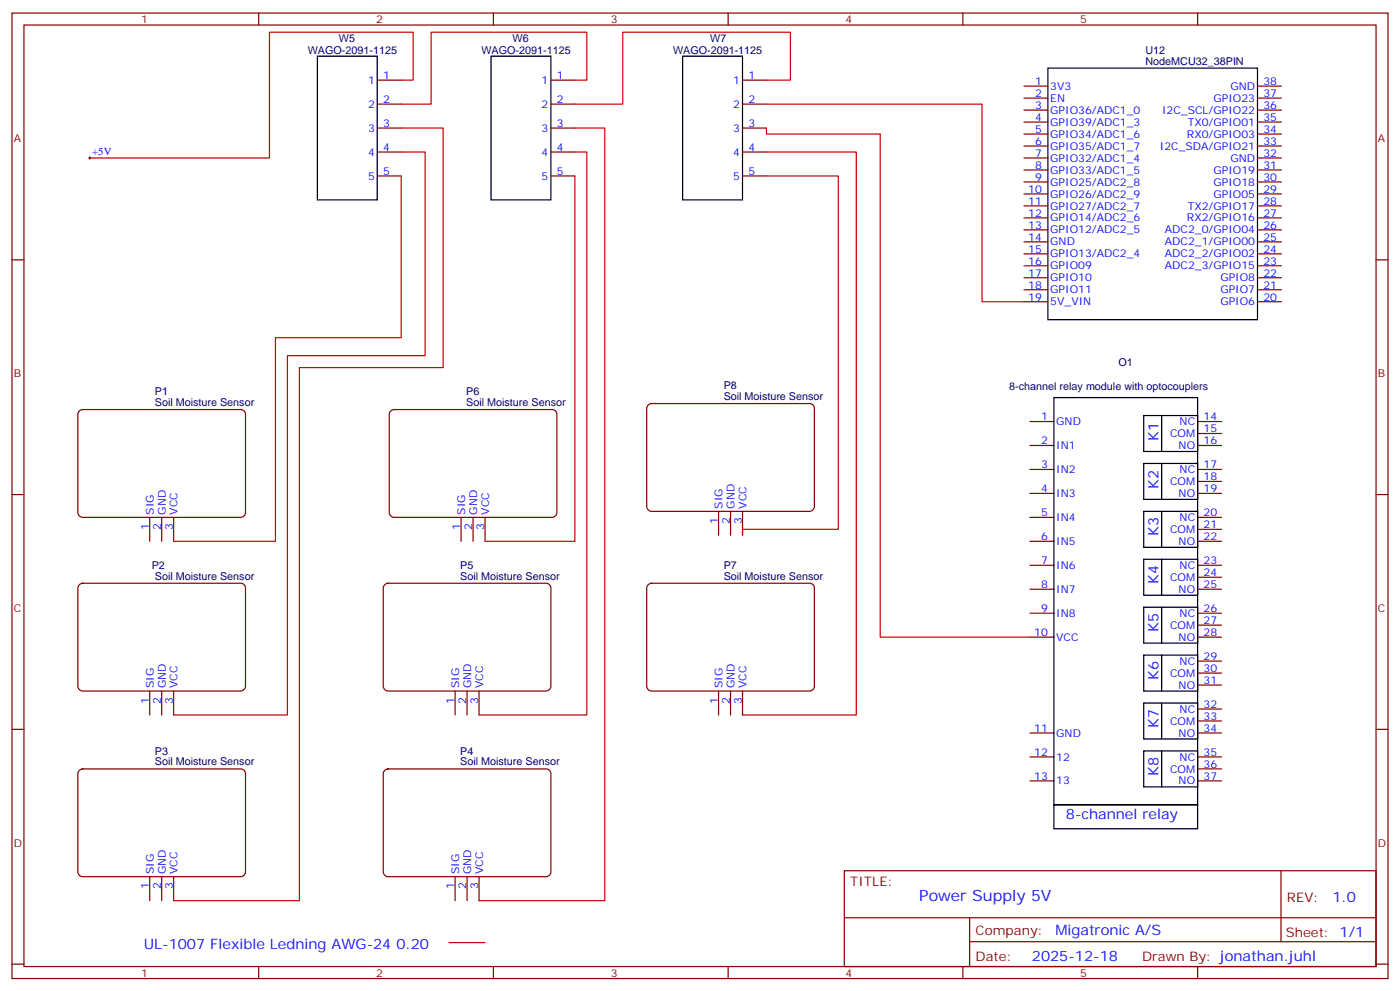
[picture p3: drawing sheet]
<svg xmlns="http://www.w3.org/2000/svg" width="412mm" height="292mm" viewBox="0 0 412 292" stroke-linecap="round" stroke-linejoin="round" font-family="sans-serif">
<g fill="none" stroke="#870000" stroke-width=".35">
<path d="M3.5 3.8h405.4v284.4h-405.4zM7.1 7.4h398.2v277.3h-398.2zM76.2 3.8v3.6M145.3 3.8v3.6M214.5 3.8v3.6M283.6 3.8v3.6M352.8 3.8v3.6M301.6 25.4h7.1M301.6 28.9h7.1M301.6 32.4h7.1M301.6 35.9h7.1M301.6 39.5h7.1"/>
<path d="M370.4 25.4h7.1M370.4 28.9h7.1M370.4 32.4h7.1M370.4 35.9h7.1M370.4 39.5h7.1M301.6 43h7.1M301.6 46.5h7.1M301.6 50.1h7.1M301.6 53.6h7.1M301.6 57.1h7.1M370.4 43h7.1M370.4 46.5h7.1"/>
<path d="M370.4 50.1h7.1M370.4 53.6h7.1M370.4 57.1h7.1M3.5 76.5h3.6M301.6 60.6h7.1M301.6 64.2h7.1M301.6 67.7h7.1M301.6 71.2h7.1M301.6 74.8h7.1M301.6 78.3h7.1M370.4 60.6h7.1M370.4 64.2h7.1"/>
<path d="M370.4 67.7h7.1M370.4 71.2h7.1M370.4 74.8h7.1M370.4 78.3h7.1M405.3 76.5h3.6M301.6 81.8h7.1M301.6 85.3h7.1M301.6 88.9h7.1M370.4 81.8h7.1M370.4 85.3h7.1M370.4 88.9h7.1M3.5 145.7h3.6"/>
<path d="M405.3 145.7h3.6M3.5 214.8h3.6M405.3 214.8h3.6M248.7 256.4h156.6v28.3h-156.6zM377.3 256.5v20.8M248.7 270.3h156.5M285.6 277.3h119.6M285.6 270.3v14.1M3.5 284h3.6M76.2 284.7v3.5M145.3 284.7v3.5M214.5 284.7v3.5"/>
<path d="M283.6 284.7v3.5M352.8 284.7v3.5M405.3 284h3.6"/>
</g>
<path d="M26.1 46.5h.7M26.5 46.2v.7" fill="none" stroke="#000" stroke-width=".29"/>
<path d="M308.7 20.1h61.7v74.1h-61.7z" fill="none" stroke="#000" stroke-width=".35"/>
<path d="M23.2 121.2l1.1-.6h46.6a1.41 1.41 0 0 1 1.4 1.4v29a1.51 1.51 0 0 1-1.4 1.4h-46.6a1.51 1.51 0 0 1-1.4-1.4v-29z" fill="#fff" stroke="#800000" stroke-width=".35"/>
<path d="M44.1 152.4v7M47.6 152.4v7M51.2 152.4v7" fill="none" stroke="#870000" stroke-width=".35"/>
<path d="M23.2 172.3l1.1-.5h46.6a1.41 1.41 0 0 1 1.4 1.4v28.9a1.51 1.51 0 0 1-1.4 1.4h-46.6a1.51 1.51 0 0 1-1.4-1.4v-28.9z" fill="#fff" stroke="#800000" stroke-width=".35"/>
<path d="M44.1 203.5v7.1M47.6 203.5v7.1M51.2 203.5v7.1" fill="none" stroke="#870000" stroke-width=".35"/>
<path d="M23.2 227l1.1-.6h46.6a1.41 1.41 0 0 1 1.4 1.5v28.9a1.51 1.51 0 0 1-1.4 1.4h-46.6a1.51 1.51 0 0 1-1.4-1.4v-28.9z" fill="#fff" stroke="#800000" stroke-width=".35"/>
<path d="M44.1 258.2v7.1M47.6 258.2v7.1M51.2 258.2v7.1" fill="none" stroke="#870000" stroke-width=".35"/>
<path d="M115 121.2l1.1-.6h46.5a1.41 1.41 0 0 1 1.4 1.4v29a1.51 1.51 0 0 1-1.4 1.4h-46.5a1.51 1.51 0 0 1-1.4-1.4v-29z" fill="#fff" stroke="#800000" stroke-width=".35"/>
<path d="M135.8 152.4v7M139.3 152.4v7M142.9 152.4v7" fill="none" stroke="#870000" stroke-width=".35"/>
<path d="M113.2 172.3l1.1-.5h46.6a1.41 1.41 0 0 1 1.4 1.4v28.9a1.51 1.51 0 0 1-1.4 1.4h-46.6a1.51 1.51 0 0 1-1.4-1.4v-28.9z" fill="#fff" stroke="#800000" stroke-width=".35"/>
<path d="M134.1 203.5v7.1M137.6 203.5v7.1M141.1 203.5v7.1" fill="none" stroke="#870000" stroke-width=".35"/>
<path d="M113.2 227l1.1-.6h46.6a1.41 1.41 0 0 1 1.4 1.5v28.9a1.51 1.51 0 0 1-1.4 1.4h-46.6a1.51 1.51 0 0 1-1.4-1.4v-28.9z" fill="#fff" stroke="#800000" stroke-width=".35"/>
<path d="M134.1 258.2v7.1M137.6 258.2v7.1M141.1 258.2v7.1" fill="none" stroke="#870000" stroke-width=".35"/>
<path d="M190.8 119.4l1.1-.5h46.6a1.41 1.41 0 0 1 1.4 1.4v28.9a1.51 1.51 0 0 1-1.4 1.4h-46.6a1.51 1.51 0 0 1-1.4-1.4v-28.9z" fill="#fff" stroke="#800000" stroke-width=".35"/>
<path d="M211.7 150.6v7.1M215.2 150.6v7.1M218.7 150.6v7.1" fill="none" stroke="#870000" stroke-width=".35"/>
<path d="M190.8 172.3l1.1-.5h46.6a1.41 1.41 0 0 1 1.4 1.4v28.9a1.51 1.51 0 0 1-1.4 1.4h-46.6a1.51 1.51 0 0 1-1.4-1.4v-28.9z" fill="#fff" stroke="#800000" stroke-width=".35"/>
<g fill="none" stroke="#870000" stroke-width=".35">
<path d="M111.1 23.6h7.1M111.1 30.7h7.1M111.1 37.7h7.1M162.3 23.6h7M162.3 30.7h7M162.3 37.7h7M218.7 23.6h7.1M218.7 30.7h7.1M218.7 37.7h7.1M111.1 44.8h7.1M111.1 51.8h7.1M162.3 44.8h7"/>
<path d="M162.3 51.8h7M218.7 44.8h7.1M218.7 51.8h7.1M303.4 124.1h7M303.4 131.2h7M303.4 138.3h7M352.8 124.1h7M352.8 131.2h7M352.8 138.3h7M352.8 127.7h7M303.4 145.3h7M303.4 152.4h7"/>
<path d="M303.4 159.4h7M352.8 145.3h7M352.8 152.4h7M352.8 159.4h7M352.8 141.8h7M352.8 155.9h7M303.4 166.5h7M303.4 173.5h7M352.8 166.5h7M352.8 173.5h7M352.8 170h7M303.4 180.6h7"/>
<path d="M303.4 187.6h7M352.8 180.6h7M352.8 187.6h7M352.8 184.1h7M352.8 194.7h7M352.8 198.2h7M211.7 203.5v7.1M215.2 203.5v7.1M218.7 203.5v7.1M303.4 215.9h7M352.8 215.9h7M352.8 201.8h7"/>
<path d="M352.8 208.8h7M352.8 212.3h7M303.4 222.9h7M303.4 230h7M352.8 222.9h7M352.8 230h7M352.8 226.4h7"/>
</g>
<g fill="none" stroke="#000" stroke-width=".35">
<path d="M93.5 16.5h17.6v42.4h-17.6zM144.6 16.5h17.7v42.4h-17.7zM201.1 16.5h17.6v42.4h-17.6zM310.4 117.1h42.4v119.9h-42.4zM336.9 122.4h15.9v10.6h-15.9zM336.9 136.5h15.9v10.6h-15.9zM342.2 122.4v10.6M342.2 136.5v10.6M336.9 150.6h15.9v10.6h-15.9zM342.2 150.6v10.6M336.9 164.7h15.9v10.6h-15.9zM336.9 178.8h15.9v10.6h-15.9z"/>
<path d="M342.2 164.7v10.6M342.2 178.8v10.6M336.9 192.9h15.9v10.6h-15.9zM342.2 192.9v10.6M336.9 207h15.9v10.6h-15.9zM342.2 207v10.6M310.4 237h42.4v7.1h-42.4zM336.9 221.2h15.9v10.5h-15.9zM342.2 221.2v10.5"/>
</g>
<g fill="none" stroke="#c00" stroke-width=".35">
<path d="M118.2 23.6h3.5v-14.1h-42.3v37h-52.9M118.2 37.7h12.3v70.6h-42.3v157h-37M169.3 23.6h3.6v-14.1h-45.9v21.2h-8.8M169.3 37.7h8.9v227.6h-37.1M225.8 23.6h7v-14.1h-49.4v21.2h-14.1M225.8 37.7v1.8h33.5v148.1h44.1M225.8 30.7h63.5v58.2h12.3M118.2 51.8v47.6h-37.1v60h-29.9M118.2 44.8h7v59.9h-40.5v105.9h-33.5M169.3 51.8v107.6h-26.4M169.3 44.8h3.6v165.8h-31.8M225.8 51.8h21.1v104.1h-28.2v1.8"/>
<path d="M225.8 44.8h26.4v165.8h-33.5M132.3 277.6h10.6"/>
</g>
<text font-size="4.6" fill="#00f" x="270.8" y="265.5">Power Supply 5V</text>
<g font-size="4.2" fill="#00f">
<text x="341.2" y="129.8" transform="rotate(-90 341.2 129.8)">K1</text>
<text x="341.2" y="143.9" transform="rotate(-90 341.2 143.9)">K2</text>
<text x="341.2" y="158" transform="rotate(-90 341.2 158)">K3</text>
<text x="341.2" y="172.1" transform="rotate(-90 341.2 172.1)">K4</text>
<text x="341.2" y="186.2" transform="rotate(-90 341.2 186.2)">K5</text>
<text x="341.2" y="200.3" transform="rotate(-90 341.2 200.3)">K6</text>
<text x="341.2" y="214.4" transform="rotate(-90 341.2 214.4)">K7</text>
<text x="341.2" y="228.5" transform="rotate(-90 341.2 228.5)">K8</text>
<text x="314" y="241.3">8-channel relay</text>
<text x="392.5" y="265.7">1.0</text>
<text x="310.9" y="275.3">Migatronic A/S</text>
<text x="42.3" y="279.4">UL-1007 Flexible Ledning AWG-24 0.20</text>
<text x="304" y="283.1">2025-12-18</text>
</g>
<g font-size="3.9" fill="#800">
<text x="250.5" y="261">TITLE:</text>
<text x="379.1" y="265.7">REV:</text>
<text x="287.4" y="275.2">Company:</text>
<text x="378.7" y="275.8">Sheet: 1/1</text>
<text x="287.4" y="282.9">Date:</text>
<text x="336.4" y="283">Drawn By: jonathan.juhl</text>
</g>
<g font-size="3.2" fill="#800">
<text x="41.6" y="6.8">1</text>
<text x="110.8" y="6.8">2</text>
<text x="179.9" y="6.8">3</text>
<text x="249.1" y="6.8">4</text>
<text x="318.2" y="6.8">5</text>
<text x="4.1" y="41.9">A</text>
<text x="405.9" y="41.9">A</text>
<text x="4.1" y="111.1">B</text>
<text x="405.9" y="111.1">B</text>
<text x="4.1" y="180.2">C</text>
<text x="405.9" y="180.2">C</text>
<text x="4.1" y="249.4">D</text>
<text x="405.9" y="249.4">D</text>
<text x="41.6" y="287.7">1</text>
<text x="110.8" y="287.7">2</text>
<text x="179.9" y="287.7">3</text>
<text x="249.1" y="287.7">4</text>
<text x="318.2" y="287.7">5</text>
</g>
<g font-size="3.2" fill="#000080">
<text x="90.7" y="15.9">WAGO-2091-1125</text>
<text x="99.8" y="12.4">W5</text>
<text x="141.8" y="15.9">WAGO-2091-1125</text>
<text x="151" y="12.4">W6</text>
<text x="198.3" y="15.9">WAGO-2091-1125</text>
<text x="209.2" y="12.4">W7</text>
<text x="337.4" y="15.8">U12</text>
<text x="337.4" y="19">NodeMCU32_38PIN</text>
<text x="329.5" y="107.7">O1</text>
<text x="45.6" y="119.6">Soil Moisture Sensor</text>
<text x="45.6" y="116.4">P1</text>
<text x="137.3" y="119.6">Soil Moisture Sensor</text>
<text x="137.3" y="116.4">P6</text>
<text x="213.2" y="117.8">Soil Moisture Sensor</text>
<text x="213.2" y="114.6">P8</text>
<text x="297.3" y="114.7">8-channel relay module with optocouplers</text>
<text x="44.7" y="167.7">P2</text>
<text x="135.6" y="167.5">P5</text>
<text x="213.2" y="167.5">P7</text>
<text x="45.6" y="170.7">Soil Moisture Sensor</text>
<text x="135.6" y="170.7">Soil Moisture Sensor</text>
<text x="213.2" y="170.7">Soil Moisture Sensor</text>
<text x="45.6" y="225.4">Soil Moisture Sensor</text>
<text x="45.6" y="222.2">P3</text>
<text x="135.6" y="225.4">Soil Moisture Sensor</text>
<text x="135.6" y="222.2">P4</text>
</g>
<g font-size="3.2" fill="#00f">
<text x="112.9" y="23.2">1</text>
<text x="164" y="23.2">1</text>
<text x="220.5" y="23.2">1</text>
<text x="108.4" y="24.7">1</text>
<text x="159.6" y="24.7">1</text>
<text x="216" y="24.7">1</text>
<text x="304.9" y="25">1</text>
<text x="304.9" y="28.5">2</text>
<text x="309.4" y="26.4">3V3</text>
<text x="309.4" y="30">EN</text>
<text x="357.5" y="30">GPIO23</text>
<text x="362.4" y="26.4">GND</text>
<text x="372.2" y="28.5">37</text>
<text x="372.2" y="25">38</text>
<text x="108.4" y="31.7">2</text>
<text x="112.9" y="30.3">2</text>
<text x="159.6" y="31.7">2</text>
<text x="164" y="30.3">2</text>
<text x="216" y="31.7">2</text>
<text x="220.5" y="30.3">2</text>
<text x="304.9" y="32.1">3</text>
<text x="304.9" y="35.6">4</text>
<text x="309.4" y="33.5">GPIO36/ADC1_0</text>
<text x="342.3" y="33.5">I2C_SCL/GPIO22</text>
<text x="372.2" y="35.6">35</text>
<text x="372.2" y="32.1">36</text>
<text x="108.4" y="38.8">3</text>
<text x="112.9" y="37.4">3</text>
<text x="159.6" y="38.8">3</text>
<text x="164" y="37.4">3</text>
<text x="216" y="38.8">3</text>
<text x="220.5" y="37.4">3</text>
<text x="304.9" y="39.1">5</text>
<text x="309.4" y="37">GPIO39/ADC1_3</text>
<text x="309.4" y="40.5">GPIO34/ADC1_6</text>
<text x="349.6" y="40.5">RX0/GPIO03</text>
<text x="349.9" y="37">TX0/GPIO01</text>
<text x="372.2" y="39.1">34</text>
<text x="27.2" y="45.6">+5V</text>
<text x="108.4" y="45.8">4</text>
<text x="112.9" y="44.4">4</text>
<text x="159.6" y="45.8">4</text>
<text x="164" y="44.4">4</text>
<text x="216" y="45.8">4</text>
<text x="220.5" y="44.4">4</text>
<text x="304.9" y="42.7">6</text>
<text x="304.9" y="46.2">7</text>
<text x="309.4" y="44.1">GPIO35/ADC1_7</text>
<text x="309.4" y="47.6">GPIO32/ADC1_4</text>
<text x="341.7" y="44.1">I2C_SDA/GPIO21</text>
<text x="362.4" y="47.6">GND</text>
<text x="372.2" y="46.2">32</text>
<text x="372.2" y="42.7">33</text>
<text x="108.4" y="52.9">5</text>
<text x="112.9" y="51.5">5</text>
<text x="159.6" y="52.9">5</text>
<text x="164" y="51.5">5</text>
<text x="216" y="52.9">5</text>
<text x="220.5" y="51.5">5</text>
<text x="304.9" y="49.7">8</text>
<text x="304.9" y="53.2">9</text>
<text x="309.4" y="51.1">GPIO33/ADC1_5</text>
<text x="357.5" y="51.1">GPIO19</text>
<text x="372.2" y="53.2">30</text>
<text x="372.2" y="49.7">31</text>
<text x="302.9" y="56.8">10</text>
<text x="309.4" y="54.6">GPIO25/ADC2_8</text>
<text x="309.4" y="58.2">GPIO26/ADC2_9</text>
<text x="357.5" y="58.2">GPIO05</text>
<text x="357.5" y="54.6">GPIO18</text>
<text x="372.2" y="56.8">29</text>
<text x="302.9" y="60.3">11</text>
<text x="302.9" y="63.8">12</text>
<text x="309.4" y="61.7">GPIO27/ADC2_7</text>
<text x="309.4" y="65.2">GPIO14/ADC2_6</text>
<text x="349.6" y="65.2">RX2/GPIO16</text>
<text x="349.9" y="61.7">TX2/GPIO17</text>
<text x="372.2" y="63.8">27</text>
<text x="372.2" y="60.3">28</text>
<text x="302.9" y="67.3">13</text>
<text x="302.9" y="70.9">14</text>
<text x="309.4" y="68.8">GPIO12/ADC2_5</text>
<text x="343.2" y="68.8">ADC2_0/GPIO04</text>
<text x="372.2" y="70.9">25</text>
<text x="372.2" y="67.3">26</text>
<text x="302.9" y="74.4">15</text>
<text x="302.9" y="77.9">16</text>
<text x="309.4" y="72.3">GND</text>
<text x="309.4" y="75.8">GPIO13/ADC2_4</text>
<text x="343.2" y="75.8">ADC2_2/GPIO02</text>
<text x="343.2" y="72.3">ADC2_1/GPIO00</text>
<text x="372.2" y="77.9">23</text>
<text x="372.2" y="74.4">24</text>
<text x="302.9" y="81.5">17</text>
<text x="309.4" y="79.3">GPIO09</text>
<text x="309.4" y="82.9">GPIO10</text>
<text x="343.2" y="79.3">ADC2_3/GPIO15</text>
<text x="359.5" y="82.9">GPIO8</text>
<text x="372.2" y="81.5">22</text>
<text x="302.9" y="85">18</text>
<text x="302.9" y="88.5">19</text>
<text x="309.4" y="86.4">GPIO11</text>
<text x="309.4" y="89.9">5V_VIN</text>
<text x="359.5" y="89.9">GPIO6</text>
<text x="359.5" y="86.4">GPIO7</text>
<text x="372.2" y="88.5">20</text>
<text x="372.2" y="85">21</text>
<text x="306.7" y="123.8">1</text>
<text x="311.1" y="125.2">GND</text>
<text x="347.5" y="125.2">NC</text>
<text x="354.5" y="123.8">14</text>
<text x="306.7" y="130.8">2</text>
<text x="344.7" y="128.7">COM</text>
<text x="354.5" y="127.3">15</text>
<text x="354.5" y="130.8">16</text>
<text x="306.7" y="137.9">3</text>
<text x="311.1" y="132.3">IN1</text>
<text x="347.2" y="132.3">NO</text>
<text x="354.5" y="137.9">17</text>
<text x="311.1" y="139.3">IN2</text>
<text x="344.7" y="142.8">COM</text>
<text x="347.5" y="139.3">NC</text>
<text x="354.5" y="141.4">18</text>
<text x="212.8" y="149.8" transform="rotate(-90 212.8 149.8)">SIG</text>
<text x="216.4" y="149.8" transform="rotate(-90 216.4 149.8)">GND</text>
<text x="219.9" y="149.8" transform="rotate(-90 219.9 149.8)">VCC</text>
<text x="306.7" y="145">4</text>
<text x="311.1" y="146.4">IN3</text>
<text x="347.2" y="146.4">NO</text>
<text x="354.5" y="145">19</text>
<text x="45.3" y="151.6" transform="rotate(-90 45.3 151.6)">SIG</text>
<text x="48.8" y="151.6" transform="rotate(-90 48.8 151.6)">GND</text>
<text x="52.3" y="151.6" transform="rotate(-90 52.3 151.6)">VCC</text>
<text x="137" y="151.6" transform="rotate(-90 137 151.6)">SIG</text>
<text x="140.5" y="151.6" transform="rotate(-90 140.5 151.6)">GND</text>
<text x="144.1" y="151.6" transform="rotate(-90 144.1 151.6)">VCC</text>
<text x="211.4" y="154.3" transform="rotate(-90 211.4 154.3)">1</text>
<text x="215" y="154.3" transform="rotate(-90 215 154.3)">2</text>
<text x="218.5" y="154.3" transform="rotate(-90 218.5 154.3)">3</text>
<text x="306.7" y="152">5</text>
<text x="311.1" y="153.4">IN4</text>
<text x="347.5" y="153.4">NC</text>
<text x="354.5" y="152">20</text>
<text x="354.5" y="155.5">21</text>
<text x="43.9" y="156.1" transform="rotate(-90 43.9 156.1)">1</text>
<text x="47.4" y="156.1" transform="rotate(-90 47.4 156.1)">2</text>
<text x="50.9" y="156.1" transform="rotate(-90 50.9 156.1)">3</text>
<text x="135.6" y="156.1" transform="rotate(-90 135.6 156.1)">1</text>
<text x="139.1" y="156.1" transform="rotate(-90 139.1 156.1)">2</text>
<text x="142.6" y="156.1" transform="rotate(-90 142.6 156.1)">3</text>
<text x="306.7" y="159.1">6</text>
<text x="311.1" y="160.5">IN5</text>
<text x="344.7" y="157">COM</text>
<text x="347.2" y="160.5">NO</text>
<text x="354.5" y="159.1">22</text>
<text x="306.7" y="166.1">7</text>
<text x="311.1" y="167.5">IN6</text>
<text x="347.5" y="167.5">NC</text>
<text x="354.5" y="166.1">23</text>
<text x="306.7" y="173.2">8</text>
<text x="344.7" y="171.1">COM</text>
<text x="354.5" y="169.7">24</text>
<text x="354.5" y="173.2">25</text>
<text x="311.1" y="174.6">IN7</text>
<text x="347.2" y="174.6">NO</text>
<text x="306.7" y="180.2">9</text>
<text x="311.1" y="181.6">IN8</text>
<text x="344.7" y="185.2">COM</text>
<text x="347.5" y="181.6">NC</text>
<text x="354.5" y="180.2">26</text>
<text x="354.5" y="183.8">27</text>
<text x="304.6" y="187.3">10</text>
<text x="311.1" y="188.7">VCC</text>
<text x="347.2" y="188.7">NO</text>
<text x="354.5" y="187.3">28</text>
<text x="347.5" y="195.8">NC</text>
<text x="354.5" y="194.3">29</text>
<text x="354.5" y="197.9">30</text>
<text x="45.3" y="202.7" transform="rotate(-90 45.3 202.7)">SIG</text>
<text x="48.8" y="202.7" transform="rotate(-90 48.8 202.7)">GND</text>
<text x="52.3" y="202.7" transform="rotate(-90 52.3 202.7)">VCC</text>
<text x="135.2" y="202.7" transform="rotate(-90 135.2 202.7)">SIG</text>
<text x="138.8" y="202.7" transform="rotate(-90 138.8 202.7)">GND</text>
<text x="142.3" y="202.7" transform="rotate(-90 142.3 202.7)">VCC</text>
<text x="212.8" y="202.7" transform="rotate(-90 212.8 202.7)">SIG</text>
<text x="216.4" y="202.7" transform="rotate(-90 216.4 202.7)">GND</text>
<text x="219.9" y="202.7" transform="rotate(-90 219.9 202.7)">VCC</text>
<text x="344.7" y="199.3">COM</text>
<text x="347.2" y="202.8">NO</text>
<text x="354.5" y="201.4">31</text>
<text x="43.9" y="207.2" transform="rotate(-90 43.9 207.2)">1</text>
<text x="47.4" y="207.2" transform="rotate(-90 47.4 207.2)">2</text>
<text x="50.9" y="207.2" transform="rotate(-90 50.9 207.2)">3</text>
<text x="133.8" y="207.2" transform="rotate(-90 133.8 207.2)">1</text>
<text x="137.4" y="207.2" transform="rotate(-90 137.4 207.2)">2</text>
<text x="140.9" y="207.2" transform="rotate(-90 140.9 207.2)">3</text>
<text x="211.4" y="207.2" transform="rotate(-90 211.4 207.2)">1</text>
<text x="215" y="207.2" transform="rotate(-90 215 207.2)">2</text>
<text x="218.5" y="207.2" transform="rotate(-90 218.5 207.2)">3</text>
<text x="347.5" y="209.9">NC</text>
<text x="354.5" y="208.5">32</text>
<text x="304.6" y="215.5">11</text>
<text x="344.7" y="213.4">COM</text>
<text x="354.5" y="212">33</text>
<text x="354.5" y="215.5">34</text>
<text x="311.1" y="216.9">GND</text>
<text x="347.2" y="216.9">NO</text>
<text x="304.6" y="222.6">12</text>
<text x="311.1" y="224">12</text>
<text x="344.7" y="227.5">COM</text>
<text x="347.5" y="224">NC</text>
<text x="354.5" y="222.6">35</text>
<text x="354.5" y="226.1">36</text>
<text x="304.6" y="229.6">13</text>
<text x="311.1" y="231">13</text>
<text x="347.2" y="231">NO</text>
<text x="354.5" y="229.6">37</text>
<text x="45.3" y="257.4" transform="rotate(-90 45.3 257.4)">SIG</text>
<text x="48.8" y="257.4" transform="rotate(-90 48.8 257.4)">GND</text>
<text x="52.3" y="257.4" transform="rotate(-90 52.3 257.4)">VCC</text>
<text x="135.2" y="257.4" transform="rotate(-90 135.2 257.4)">SIG</text>
<text x="138.8" y="257.4" transform="rotate(-90 138.8 257.4)">GND</text>
<text x="142.3" y="257.4" transform="rotate(-90 142.3 257.4)">VCC</text>
<text x="43.9" y="261.9" transform="rotate(-90 43.9 261.9)">1</text>
<text x="47.4" y="261.9" transform="rotate(-90 47.4 261.9)">2</text>
<text x="50.9" y="261.9" transform="rotate(-90 50.9 261.9)">3</text>
<text x="133.8" y="261.9" transform="rotate(-90 133.8 261.9)">1</text>
<text x="137.4" y="261.9" transform="rotate(-90 137.4 261.9)">2</text>
<text x="140.9" y="261.9" transform="rotate(-90 140.9 261.9)">3</text>
</g>
</svg>
